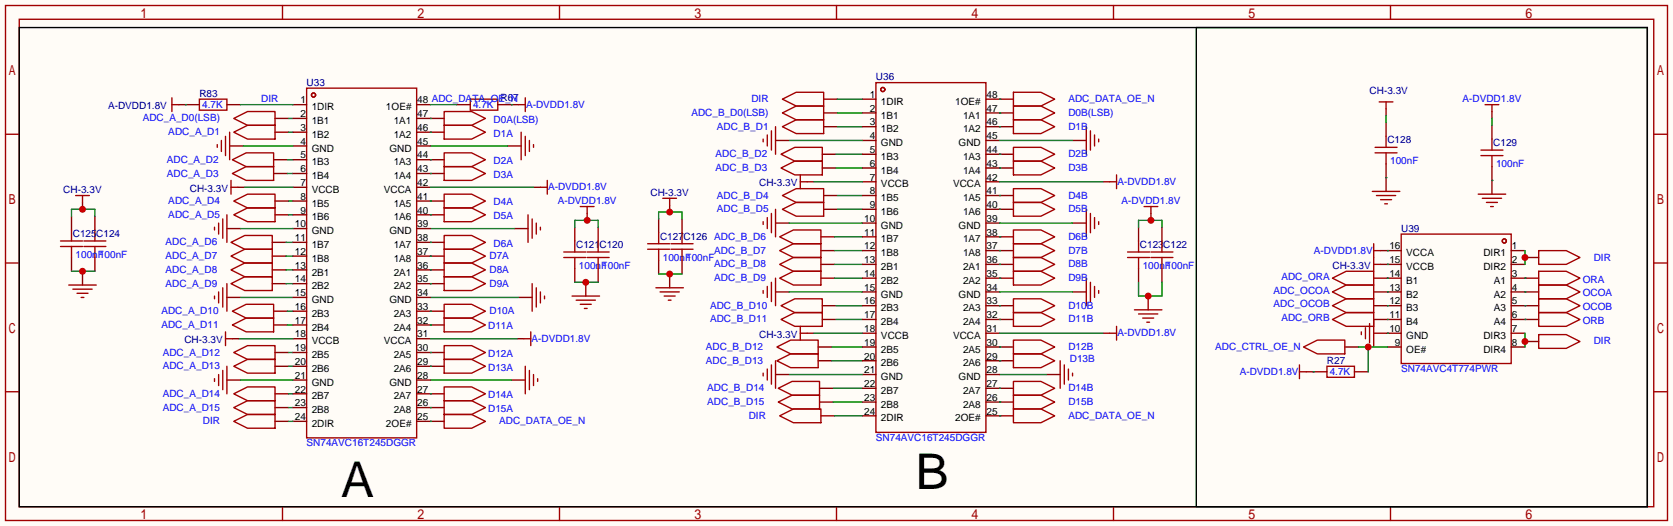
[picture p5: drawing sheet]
<svg xmlns="http://www.w3.org/2000/svg" width="309mm" height="97mm" viewBox="0 0 309 97" stroke-linecap="round" stroke-linejoin="round" font-family="sans-serif">
<path d="M0 0h309v97h-309z" fill="#fffcf7"/>
<g fill="none" stroke="#a10000" stroke-width=".25">
<path d="M1 1h307v95h-307zM3.6 3.6h301.9v89.9h-301.9zM31.7 18v2.6M31.7 19.3h1.3M36.8 18.3h5.1v2h-5.1zM52.2 1v2.6M56.6 16.3h20.4v64.5h-20.4zM86.9 18.3h5v2h-5zM95.8 19.3h1.2M97 18v2.6M103.3 1v2.6M144.5 18.3l2.6-1.3h5v2.6h-5z"/>
<path d="M154.5 1v2.6M161.8 15.2h20.3v64.6h-20.3zM187.2 19.6h5.1l2.5 1.2-2.5 1.3h-5.1zM187.2 17h5.1l2.5 1.3-2.5 1.3h-5.1zM205.7 1v2.6M254.8 18.8h2.5M256 18.8v1.3M256.8 1v2.6M274.3 19.3h2.6M275.6 19.3v1.3M1 24.8h2.6M14 36.1h2.5"/>
<path d="M15.2 36.1v1.2M40.1 26.7v.5M40.9 25.9v2M41.7 25.1v3.6M41.9 39.6v5.1M42.4 24.4v5.1M42.7 33.3v2.5M42.7 34.5h1.2M42.9 32l2.6-1.3h5v2.6h-5zM42.9 29.5l2.6-1.3h5v2.5h-5zM43.2 24.4l2.5-1.3h5.1v2.6h-5.1zM43.2 39.6l2.5-1.2h5.1v2.5h-5.1z"/>
<path d="M43.2 37.1l2.5-1.3h5.1v2.6h-5.1zM43.2 21.8l2.5-1.2h5.1v2.5h-5.1zM82 38.4h5.1l2.6 1.2-2.6 1.3h-5.1zM82 28.2h5.1l2.6 1.3-2.6 1.2h-5.1zM82 23.1h5.1l2.6 1.3-2.6 1.3h-5.1zM82 30.7h5.1l2.6 1.3-2.6 1.3h-5.1zM82 35.8h5.1l2.6 1.3-2.6 1.3h-5.1zM82 20.6h5.1l2.6 1.2-2.6 1.3h-5.1zM96.3 24.4v5.1M97 25.1v3.6M97.5 39.6v5.1M97.8 25.9v2"/>
<path d="M98.6 26.7v.5M99.8 34.5h1.3M101.1 33.3v2.5M107.2 38.1h2.5M108.5 38.1v1.3M122.4 36.6h2.6M123.7 36.6v1.2M141 25.7v.5M141.7 24.9v2M142.5 24.1v3.6M142.5 39.4v3.5M143.3 23.4v5.1"/>
<path d="M143.3 38.6v5.1M144.3 31l2.5-1.3h5.1v2.6h-5.1zM144.3 28.5l2.5-1.3h5.1v2.5h-5.1zM144.5 36.1l2.6-1.3h5v2.5h-5zM144.5 23.4l2.6-1.3h5v2.5h-5zM144.5 38.6l2.6-1.3h5v2.6h-5zM144.5 20.8l2.6-1.2h5v2.5h-5zM147.8 32.3v2.5M147.8 33.5h1.3M187.2 37.3h5.1l2.5 1.3-2.5 1.3h-5.1zM187.2 34.8h5.1l2.5 1.3-2.5 1.2h-5.1zM187.2 29.7h5.1l2.5 1.3-2.5 1.3h-5.1z"/>
<path d="M187.2 27.2h5.1l2.5 1.3-2.5 1.2h-5.1zM187.2 22.1h5.1l2.5 1.3-2.5 1.2h-5.1zM200.7 23.4v5.1M200.7 38.6v5.1M201.4 24.1v3.6M201.4 39.4v3.5M202.2 24.9v2M202.9 25.7v.5M205 33.5h1.2M206.2 32.3v2.5M211.3 38.1h2.6M212.6 38.1v1.3"/>
<path d="M253.5 35.3h5.1M254 27.2h4.1M254 28.2h4.1M254.3 36.1h3.5M255 36.8h2M255.8 37.6h.5M256 25.1v2.1M256 28.2v2M273 35.8h5.1M273.6 27.7h4M273.6 28.7h4M273.8 36.6h3.6"/>
<path d="M274.6 37.3h2M275.3 38.1h.5M275.6 25.7v2M275.6 28.7v2M305.5 24.8h2.5M1 48.5h2.6M11.2 44.5h4M11.2 45.5h4M12.7 52.6h5.1M13.2 42.4v2.1M13.2 45.5v2M13.5 53.3h3.5"/>
<path d="M14.2 54.1h2.1M15 54.9h.5M15.5 44.5h4.1M15.5 45.5h4.1M17.5 42.4v2.1M17.5 45.5v2M39.6 41.9v.5M39.6 54.6v.5M40.4 41.2v2M40.4 53.9v2M41.1 40.4v3.5M41.1 53.1v3.5"/>
<path d="M41.9 52.3v5.1M42.7 44.7l2.5-1.3h5.1v2.6h-5.1zM42.7 49.8l2.5-1.3h5.1v2.6h-5.1zM42.7 52.3l2.5-1.2h5.1v2.5h-5.1zM42.7 47.2l2.5-1.2h5.1v2.5h-5.1zM42.9 57.4l2.6-1.3h5v2.6h-5zM42.9 59.9l2.6-1.2h5v2.5h-5zM82 46h5.1l2.6 1.2-2.6 1.3h-5.1zM82 58.7h5.1l2.6 1.2-2.6 1.3h-5.1zM82 56.1h5.1l2.6 1.3-2.6 1.3h-5.1zM82 51.1h5.1l2.6 1.2-2.6 1.3h-5.1zM82 48.5h5.1l2.6 1.3-2.6 1.3h-5.1z"/>
<path d="M82 43.4h5.1l2.6 1.3-2.6 1.3h-5.1zM98.3 40.4v3.5M98.3 52.3v5.1M99.1 41.2v2M99.1 53.1v3.5M99.8 41.9v.5M99.8 53.9v2M100.6 54.6v.5M104.1 46.5h4.1M104.1 47.5h4.1M105.7 54.6h5M106.2 44.5v2"/>
<path d="M106.2 47.5v2M106.4 55.4h3.6M107.2 56.1h2M107.9 56.9h.6M108.5 46.5h4M108.5 47.5h4M110.5 44.5v2M110.5 47.5v2M119.6 45h4.1M119.6 46h4.1M121.2 53.1h5M121.7 42.9v2.1"/>
<path d="M121.7 46v2M121.9 53.9h3.6M122.7 54.6h2M123.4 55.4h.6M124 45h4M124 46h4M126 42.9v2.1M126 46v2M141 40.9v.5M141 53.6v.5M141.7 40.1v2.1M141.7 52.8v2.1"/>
<path d="M142.5 52.1v3.5M143.3 51.3v5.1M144 51.3l2.6-1.3h5v2.6h-5zM144 48.8l2.6-1.3h5v2.5h-5zM144 46.2l2.6-1.2h5v2.5h-5zM144 43.7l2.6-1.3h5v2.6h-5zM144.3 58.9l2.5-1.2h5.1v2.5h-5.1zM144.3 56.4l2.5-1.3h5.1v2.6h-5.1zM187.2 55.1h5.1l2.5 1.3-2.5 1.3h-5.1zM187.2 50h5.1l2.5 1.3-2.5 1.3h-5.1zM187.2 57.7h5.1l2.5 1.2-2.5 1.3h-5.1zM187.2 47.5h5.1l2.5 1.3-2.5 1.2h-5.1z"/>
<path d="M187.2 45h5.1l2.5 1.2-2.5 1.3h-5.1zM187.2 42.4h5.1l2.5 1.3-2.5 1.3h-5.1zM200.7 51.3v5.1M201.4 52.1v3.5M202.2 40.1v2.1M202.2 52.8v2.1M202.9 40.9v.5M202.9 53.6v.5M208.3 46.5h4M208.3 47.5h4M209.5 57.2h5.1M210.3 44.5v2"/>
<path d="M210.3 47.5v2M210.3 57.9h3.6M211.1 58.7h2M211.8 59.4h.5M212.6 46.5h4.1M212.6 47.5h4.1M214.6 44.5v2M214.6 47.5v2M246.1 58.9l2.6-1.2h5v2.5h-5zM246.1 56.4l2.6-1.3h5v2.6h-5zM246.1 53.9l2.6-1.3h5v2.5h-5zM246.1 51.3l2.6-1.3h5v2.6h-5z"/>
<path d="M253 59.7v3.5M253.7 45v5M253.7 58.9v5.1M253.7 48.8h1.3M253.7 46.2h1.3M258.8 43.2h20.3v23.9h-20.3zM284.2 57.7h5.1l2.5 1.2-2.5 1.3h-5.1zM284.2 52.6h5.1l2.5 1.3-2.5 1.2h-5.1zM284.2 55.1h5.1l2.5 1.3-2.5 1.3h-5.1zM284.2 50h5.1l2.5 1.3-2.5 1.3h-5.1zM284.2 46.2h5.1l2.5 1.3-2.5 1.3h-5.1zM305.5 48.5h2.5"/>
<path d="M1 72.3h2.6M39.6 69.9v.5M40.4 69.1v2M41.1 68.3v3.6M41.7 61.2v2.6M41.7 62.5h1.2M41.9 67.6v5M43.2 75.2l2.5-1.3h5.1v2.6h-5.1zM43.2 72.6l2.5-1.2h5.1v2.5h-5.1zM43.2 67.6l2.5-1.3h5.1v2.5h-5.1zM43.2 65l2.5-1.2h5.1v2.5h-5.1zM43.2 77.7l2.5-1.2h5.1v2.5h-5.1z"/>
<path d="M82 73.9h5.1l2.6 1.3-2.6 1.3h-5.1zM82 71.4h5.1l2.6 1.2-2.6 1.3h-5.1zM82 66.3h5.1l2.6 1.3-2.6 1.2h-5.1zM82 63.8h5.1l2.6 1.2-2.6 1.3h-5.1zM82 76.5h5.1l2.6 1.2-2.6 1.3h-5.1zM96.8 62.5h1.2M97 67.6v5M97.8 68.3v3.6M98 61.2v2.6M98.6 69.1v2M99.3 69.9v.5M141 68.8v.5"/>
<path d="M141.7 68.1v2M142.5 67.3v3.6M143.3 66.6v5M143.5 66.6l2.5-1.3h5.1v2.5h-5.1zM143.5 64l2.5-1.3h5.1v2.6h-5.1zM143.8 74.2l2.5-1.3h5.1v2.5h-5.1zM143.8 71.6l2.5-1.2h5.1v2.5h-5.1zM144 76.7l2.6-1.3h5v2.6h-5zM147.8 60.2v2.5M147.8 61.5h1.3M187.2 65.3h5.1l2.5 1.3-2.5 1.2h-5.1zM187.2 70.4h5.1l2.5 1.2-2.5 1.3h-5.1z"/>
<path d="M187.2 72.9h5.1l2.5 1.3-2.5 1.2h-5.1zM187.2 62.7h5.1l2.5 1.3-2.5 1.3h-5.1zM187.2 75.4h5.1l2.5 1.3-2.5 1.3h-5.1zM195.8 66.6v5M196.6 67.3v3.6M197.4 68.1v2M198.1 68.8v.5M205 61.5h1.2M206.2 60.2v2.5M240 67.3v2.6M240 68.6h1.3M240.8 64l2.5-1.3h5.1v2.6h-5.1z"/>
<path d="M245.1 67.6h5.1v2h-5.1zM251.5 61.2v.5M252.2 60.5v2M284.2 61.7h5.1l2.5 1.3-2.5 1.3h-5.1zM305.5 72.3h2.5M52.2 93.5v2.5M103.3 93.5v2.5M154.5 93.5v2.5M205.7 93.5v2.5M256.8 93.5v2.5"/>
<circle cx="57.9" cy="17.5" r=".38"/>
<circle cx="163.1" cy="16.5" r=".38"/>
<circle cx="277.9" cy="44.5" r=".38"/>
</g>
<g fill="none" stroke="#870000" stroke-width=".25">
<path d="M33 19.3h3.8M41.9 19.3h2.5M54.1 19.3h2.5M77 19.3h2.5M84.3 19.3h2.6M91.9 19.3h3.9M152.1 18.3h2.6M159.3 18.3h2.5M182.1 18.3h5.1M13.2 39.9v2.5M15.2 37.3v1.3M17.5 39.9v2.5"/>
<path d="M42.4 26.9h2.6M43.9 34.5h1.3M50.5 29.5h2.6M50.5 32h2.6M50.8 39.6h2.5M50.8 24.4h2.5M50.8 37.1h2.5M50.8 21.8h2.5M54.1 26.9h2.5M54.1 34.5h2.5M54.1 39.6h2.5M54.1 29.5h2.5"/>
<path d="M54.1 24.4h2.5M54.1 32h2.5M54.1 37.1h2.5M54.1 21.8h2.5M77 26.9h2.5M77 34.5h2.5M77 39.6h5M77 29.5h5M77 24.4h5M77 32h5M77 37.1h5M77 21.8h5"/>
<path d="M93.7 26.9h2.6M98.6 34.5h1.2M108.5 39.4v1.2M123.7 37.8v1.3M143.3 25.9h2.5M149.1 33.5h1.3M151.9 31h2.5M151.9 28.5h2.5M152.1 20.8h2.6M152.1 38.6h2.6M152.1 36.1h2.6M152.1 23.4h2.6"/>
<path d="M159.3 25.9h2.5M159.3 33.5h2.5M159.3 20.8h2.5M159.3 38.6h2.5M159.3 36.1h2.5M159.3 31h2.5M159.3 28.5h2.5M159.3 23.4h2.5M182.1 25.9h2.6M182.1 33.5h2.6M182.1 20.8h5.1M182.1 38.6h5.1"/>
<path d="M182.1 36.1h5.1M182.1 31h5.1M182.1 28.5h5.1M182.1 23.4h5.1M198.1 25.9h2.6M203.7 33.5h1.3M212.6 39.4v1.2M256 20.1v1.2M256 22.6v2.5M256 30.2v5.1M275.6 20.6v1.2M275.6 23.1v2.6"/>
<path d="M275.6 30.7v5.1M13.2 47.5v2.5M15.2 50v2.6M17.5 47.5v2.5M41.9 42.2h2.5M41.9 54.9h2.5M50.3 47.2h2.5M50.3 52.3h2.5M50.3 49.8h2.5M50.3 44.7h2.5M50.5 59.9h2.6M50.5 57.4h2.6"/>
<path d="M54.1 42.2h2.5M54.1 54.9h2.5M54.1 47.2h2.5M54.1 59.9h2.5M54.1 57.4h2.5M54.1 52.3h2.5M54.1 49.8h2.5M54.1 44.7h2.5M77 42.2h2.5M77 54.9h2.5M77 47.2h5M77 59.9h5"/>
<path d="M77 57.4h5M77 52.3h5M77 49.8h5M77 44.7h5M95 42.2h2.5M95.8 54.9h2.5M106.2 41.9v2.6M106.2 49.5v2.6M108.2 52.1v2.5M110.5 41.9v2.6M110.5 49.5v2.6M121.7 40.4v2.5"/>
<path d="M121.7 48v2.5M123.7 50.5v2.6M126 40.4v2.5M126 48v2.5M143.3 53.9h2.5M143.3 41.2h2.5M151.6 48.8h2.6M151.6 46.2h2.6M151.6 51.3h2.6M151.6 43.7h2.6M151.9 58.9h2.5M151.9 56.4h2.5"/>
<path d="M159.3 53.9h2.5M159.3 41.2h2.5M159.3 48.8h2.5M159.3 46.2h2.5M159.3 58.9h2.5M159.3 56.4h2.5M159.3 51.3h2.5M159.3 43.7h2.5M182.1 53.9h2.6M182.1 41.2h2.6M182.1 48.8h5.1M182.1 46.2h5.1"/>
<path d="M182.1 58.9h5.1M182.1 56.4h5.1M182.1 51.3h5.1M182.1 43.7h5.1M198.1 53.9h2.6M198.1 41.2h2.6M210.3 41.9v2.6M210.3 49.5v2.6M212.1 54.6v2.6M214.6 41.9v2.6M214.6 49.5v2.6M253.7 53.9h5.1"/>
<path d="M253.7 58.9h5.1M253.7 56.4h5.1M253.7 51.3h5.1M255 48.8h3.8M255 46.2h3.8M279.1 53.9h5.1M279.1 48.8h2.6M279.1 46.2h2.6M279.1 58.9h5.1M279.1 56.4h5.1M279.1 51.3h5.1M281.7 47.5h2.5"/>
<path d="M41.9 70.1h2.5M42.9 62.5h1.3M50.8 75.2h2.5M50.8 72.6h2.5M50.8 67.6h2.5M50.8 65h2.5M50.8 77.7h2.5M54.1 70.1h2.5M54.1 62.5h2.5M54.1 75.2h2.5M54.1 72.6h2.5M54.1 67.6h2.5"/>
<path d="M54.1 65h2.5M54.1 77.7h2.5M77 70.1h2.5M77 62.5h2.5M77 75.2h5M77 72.6h5M77 67.6h5M77 65h5M77 77.7h5M94.5 70.1h2.5M95.5 62.5h1.3M143.3 69.1h2.5"/>
<path d="M149.1 61.5h1.3M151.1 66.6h2.6M151.1 64h2.6M151.4 71.6h2.5M151.4 74.2h2.5M151.6 76.7h2.6M159.3 69.1h2.5M159.3 61.5h2.5M159.3 66.6h2.5M159.3 71.6h2.5M159.3 74.2h2.5M159.3 64h2.5"/>
<path d="M159.3 76.7h2.5M182.1 69.1h2.6M182.1 61.5h2.6M182.1 66.6h5.1M182.1 71.6h5.1M182.1 74.2h5.1M182.1 64h5.1M182.1 76.7h5.1M193.3 69.1h2.5M203.7 61.5h1.3M241.3 68.6h3.8M248.4 64h2.6"/>
<path d="M250.2 68.6h2.5M253.7 61.5h5.1M256.3 64h2.5M279.1 61.5h2.6M279.1 64h2.6M281.7 63h2.5"/>
</g>
<g fill="none" stroke="#008700" stroke-width=".25">
<path d="M34.3 19.3h.1M44.4 19.3h9.7M79.5 19.3h4.8M94.5 19.3h.1M154.7 18.3h4.6M184.7 18.3h.1M45 26.9h9.1M45.2 34.5h8.9M53.1 29.5h1M53.1 32h1M53.3 21.8h.8M53.3 24.4h.8"/>
<path d="M53.3 37.1h.8M53.3 39.6h.8M79.5 29.5h.1M79.5 32h.1M79.5 37.1h.1M79.5 39.6h.1M79.5 21.8h.1M79.5 24.4h.1M79.5 26.9h14.2M79.5 34.5h19.1M145.8 25.9h13.5M150.4 33.5h8.9"/>
<path d="M154.4 28.5h4.9M154.4 31h4.9M154.7 20.8h4.6M154.7 23.4h4.6M154.7 36.1h4.6M154.7 38.6h4.6M184.7 20.8h.1M184.7 23.4h.1M184.7 28.5h.1M184.7 31h.1M184.7 36.1h.1M184.7 38.6h.1"/>
<path d="M184.7 33.5h19M184.7 25.9h13.4M44.4 42.2h9.7M44.4 54.9h9.7M52.8 44.7h1.3M52.8 47.2h1.3M52.8 49.8h1.3M52.8 52.3h1.3M53.1 57.4h1M53.1 59.9h1M79.5 59.9h.1M79.5 44.7h.1"/>
<path d="M79.5 57.4h.1M79.5 52.3h.1M79.5 47.2h.1M79.5 49.8h.1M79.5 42.2h15.5M79.5 54.9h16.3M145.8 53.9h13.5M145.8 41.2h13.5M154.2 43.7h5.1M154.2 46.2h5.1M154.2 48.8h5.1M154.2 51.3h5.1"/>
<path d="M154.4 56.4h4.9M154.4 58.9h4.9M184.7 46.2h.1M184.7 48.8h.1M184.7 56.4h.1M184.7 51.3h.1M184.7 58.9h.1M184.7 43.7h.1M184.7 53.9h13.4M184.7 41.2h13.4M256.3 46.2h.1M281.7 53.9h.1"/>
<path d="M281.7 56.4h.1M281.7 58.9h.1M281.7 51.3h.1M281.7 46.2v2.6M44.2 62.5h9.9M44.4 70.1h9.7M53.3 65h.8M53.3 67.6h.8M53.3 75.2h.8M53.3 72.6h.8M53.3 77.7h.8M79.5 72.6h.1"/>
<path d="M79.5 67.6h.1M79.5 75.2h.1M79.5 65h.1M79.5 77.7h.1M79.5 70.1h15M79.5 62.5h16M145.8 69.1h13.5M150.4 61.5h8.9M153.7 64h5.6M153.7 66.6h5.6M153.9 71.6h5.4M153.9 74.2h5.4"/>
<path d="M154.2 76.7h5.1M184.7 71.6h.1M184.7 74.2h.1M184.7 64h.1M184.7 66.6h.1M184.7 76.7h.1M184.7 69.1h8.6M184.7 61.5h19"/>
</g>
<circle cx="281.7" cy="47.5" r=".63" fill="#c00"/>
<path d="M121.7 50.5h4.3M256.3 48.8h.1M256.3 61.5h.1" fill="none" stroke="#008700" stroke-width=".25"/>
<circle cx="123.7" cy="50.5" r=".63" fill="#c00"/>
<path d="M106.2 52.1h4.3" fill="none" stroke="#008700" stroke-width=".25"/>
<circle cx="108.2" cy="52.1" r=".63" fill="#c00"/>
<path d="M13.2 50h4.3" fill="none" stroke="#008700" stroke-width=".25"/>
<circle cx="15.2" cy="50" r=".63" fill="#c00"/>
<path d="M210.3 52.1v2.5h4.3v-2.5" fill="none" stroke="#008700" stroke-width=".25"/>
<circle cx="212.1" cy="54.6" r=".63" fill="#c00"/>
<path d="M13.2 39.9v-1.3h4.3v1.3M275.6 33.3h.1" fill="none" stroke="#008700" stroke-width=".25"/>
<circle cx="15.2" cy="38.6" r=".63" fill="#c00"/>
<path d="M121.7 40.4v-1.3h4.3v1.3" fill="none" stroke="#008700" stroke-width=".25"/>
<circle cx="123.7" cy="39.1" r=".63" fill="#c00"/>
<path d="M210.3 41.9v-1.3h4.3v1.3" fill="none" stroke="#008700" stroke-width=".25"/>
<circle cx="212.6" cy="40.6" r=".63" fill="#c00"/>
<path d="M275.6 21.8v1.3M106.2 41.9v-1.3h4.3v1.3" fill="none" stroke="#008700" stroke-width=".25"/>
<circle cx="108.5" cy="40.6" r=".63" fill="#c00"/>
<path d="M256 32.8h.1M256 21.3v1.3M256.3 51.3h.1M256.3 53.9h.1M256.3 56.4h.1M256.3 58.9h.1M251 64h5.3M252.7 64v4.6" fill="none" stroke="#008700" stroke-width=".25"/>
<circle cx="252.7" cy="64" r=".63" fill="#c00"/>
<path d="M281.7 61.5v2.5" fill="none" stroke="#008700" stroke-width=".25"/>
<circle cx="281.7" cy="63" r=".63" fill="#c00"/>
<path d="M242.6 68.6h.1" fill="none" stroke="#008700" stroke-width=".25"/>
<path d="M3.6 5.1h300.7v88.4h-300.7zM221 5.1h83.3v88.4h-83.3z" fill="none" stroke="#000" stroke-width=".25"/>
<g font-size="9.1">
<text x="63" y="91.7">A</text>
<text x="169.2" y="90.2">B</text>
</g>
<g font-size="1.8" fill="#000080">
<text x="36.8" y="17.8">R83</text>
<text x="56.6" y="15.8">U33</text>
<text x="161.8" y="14.8">U36</text>
<text x="253" y="17.3">CH-3.3V</text>
<text x="20" y="20.1">A-DVDD1.8V</text>
<text x="92.5" y="18.6">R67</text>
<text x="256.3" y="26.5">C128</text>
<text x="275.8" y="27">C129</text>
<text x="11.7" y="35.6">CH-3.3V</text>
<text x="35.1" y="35.4">CH-3.3V</text>
<text x="140.2" y="34.3">CH-3.3V</text>
<text x="120.2" y="36.1">CH-3.3V</text>
<text x="13.5" y="43.7">C125</text>
<text x="17.8" y="43.7">C124</text>
<text x="106.4" y="45.8">C121</text>
<text x="110.7" y="45.8">C120</text>
<text x="121.9" y="44.2">C127</text>
<text x="126.2" y="44.2">C126 ADC_B_D6</text>
<text x="210.6" y="45.8">C123</text>
<text x="214.9" y="45.8">C122</text>
<text x="258.8" y="42.7">U39</text>
<text x="246.1" y="49.6">CH-3.3V</text>
<text x="34.1" y="63.3">CH-3.3V</text>
<text x="140.2" y="62.3">CH-3.3V</text>
<text x="245.1" y="67.1">R27</text>
</g>
<g font-size="1.8" fill="#00f">
<text x="26.4" y="22.4">ADC_A_D0(LSB)</text>
<text x="37.3" y="19.9">4.7K</text>
<text x="48.3" y="18.8">DIR</text>
<text x="87.4" y="19.9">4.7K</text>
<text x="91.2" y="22.7">D0A(LSB)</text>
<text x="97.2" y="19.9">A-DVDD1.8V</text>
<text x="127.7" y="21.4">ADC_B_D0(LSB)</text>
<text x="132.4" y="23.9">ADC_B_D1</text>
<text x="138.8" y="18.8">DIR</text>
<text x="197.4" y="21.4">D0B(LSB)</text>
<text x="197.4" y="23.9">D1B</text>
<text x="197.4" y="18.8">ADC_DATA_OE_N</text>
<text x="270.2" y="18.8">A-DVDD1.8V</text>
<text x="31.1" y="24.9">ADC_A_D1</text>
<text x="91.2" y="25.2">D1A</text>
<text x="132.2" y="29">ADC_B_D2</text>
<text x="197.4" y="29">D2B</text>
<text x="30.8" y="32.6">ADC_A_D3</text>
<text x="30.8" y="30">ADC_A_D2</text>
<text x="91.2" y="30.3">D2A</text>
<text x="91.2" y="32.8">D3A</text>
<text x="101.2" y="35.1">A-DVDD1.8V</text>
<text x="132.2" y="31.5">ADC_B_D3</text>
<text x="197.4" y="31.5">D3B</text>
<text x="206.4" y="34.1">A-DVDD1.8V</text>
<text x="256.8" y="30.3">100nF</text>
<text x="276.4" y="30.8">100nF</text>
<text x="31.1" y="40.2">ADC_A_D5</text>
<text x="31.1" y="37.6">ADC_A_D4</text>
<text x="91.2" y="40.4">D5A</text>
<text x="91.2" y="37.9">D4A</text>
<text x="103" y="37.6">A-DVDD1.8V</text>
<text x="132.4" y="36.6">ADC_B_D4</text>
<text x="132.4" y="39.2">ADC_B_D5</text>
<text x="197.4" y="39.2">D5B</text>
<text x="197.4" y="36.6">D4B</text>
<text x="207.2" y="37.6">A-DVDD1.8V</text>
<text x="14" y="47.5">100nF</text>
<text x="18.3" y="47.5">100nF</text>
<text x="30.6" y="45.3">ADC_A_D6</text>
<text x="30.6" y="47.8">ADC_A_D7</text>
<text x="90.4" y="47.8">D7A</text>
<text x="91.2" y="45.5">D6A</text>
<text x="131.9" y="46.8">ADC_B_D7</text>
<text x="197.4" y="46.8">D7B</text>
<text x="197.4" y="44.2">D6B</text>
<text x="242.7" y="46.8">A-DVDD1.8V</text>
<text x="30.6" y="50.3">ADC_A_D8</text>
<text x="30.6" y="52.9">ADC_A_D9</text>
<text x="90.4" y="52.9">D9A</text>
<text x="90.4" y="50.3">D8A</text>
<text x="106.9" y="49.6">100nF</text>
<text x="111.3" y="49.6">100nF</text>
<text x="122.4" y="48.1">100nF</text>
<text x="126.7" y="48.1">100nF</text>
<text x="131.9" y="51.9">ADC_B_D9</text>
<text x="131.9" y="49.3">ADC_B_D8</text>
<text x="197.4" y="51.9">D9B</text>
<text x="197.4" y="49.3">D8B</text>
<text x="211.1" y="49.6">100nF</text>
<text x="215.4" y="49.6">100nF</text>
<text x="236.7" y="51.6">ADC_ORA</text>
<text x="292.4" y="52.1">ORA</text>
<text x="294.4" y="48.1">DIR</text>
<text x="29.8" y="58">ADC_A_D10</text>
<text x="90.4" y="58">D10A</text>
<text x="131.2" y="59.5">ADC_B_D11</text>
<text x="131.2" y="56.9">ADC_B_D10</text>
<text x="197.4" y="56.9">D10B</text>
<text x="197.4" y="59.5">D11B</text>
<text x="235.2" y="56.7">ADC_OCOB</text>
<text x="235.2" y="54.2">ADC_OCOA</text>
<text x="236.7" y="59.2">ADC_ORB</text>
<text x="292.4" y="59.7">ORB</text>
<text x="292.4" y="54.7">OCOA</text>
<text x="292.4" y="57.2">OCOB</text>
<text x="29.8" y="60.5">ADC_A_D11</text>
<text x="30.1" y="65.6">ADC_A_D12</text>
<text x="90.2" y="65.8">D12A</text>
<text x="90.2" y="60.8">D11A</text>
<text x="98.2" y="63">A-DVDD1.8V</text>
<text x="130.4" y="64.6">ADC_B_D12</text>
<text x="197.4" y="64.6">D12B</text>
<text x="206.4" y="62">A-DVDD1.8V</text>
<text x="224.5" y="64.6">ADC_CTRL_OE_N</text>
<text x="294.4" y="63.5">DIR</text>
<text x="30.1" y="68.1">ADC_A_D13</text>
<text x="90.2" y="68.4">D13A</text>
<text x="130.4" y="67.1">ADC_B_D13</text>
<text x="197.6" y="66.9">D13B</text>
<text x="229" y="69.1">A-DVDD1.8V</text>
<text x="245.6" y="69.1">4.7K</text>
<text x="258.8" y="68.6">SN74AVC4T774PWR</text>
<text x="30.1" y="75.7">ADC_A_D15</text>
<text x="30.1" y="73.2">ADC_A_D14</text>
<text x="90.2" y="76">D15A</text>
<text x="90.2" y="73.5">D14A</text>
<text x="130.7" y="74.7">ADC_B_D15</text>
<text x="130.7" y="72.2">ADC_B_D14</text>
<text x="138.3" y="77.3">DIR</text>
<text x="197.4" y="72.2">D14B</text>
<text x="197.4" y="74.7">D15B</text>
<text x="197.4" y="77.3">ADC_DATA_OE_N</text>
<text x="37.5" y="78.3">DIR</text>
<text x="56.6" y="82.3">SN74AVC16T245DGGR</text>
<text x="92.2" y="78.3">ADC_DATA_OE_N</text>
<text x="161.8" y="81.3">SN74AVC16T245DGGR</text>
</g>
<g font-size="1.8">
<text x="55.5" y="19.1">1</text>
<text x="55.5" y="21.6">2</text>
<text x="57.6" y="20.3">1DIR</text>
<text x="57.6" y="22.9">1B1</text>
<text x="71.3" y="20.3">1OE#</text>
<text x="72.7" y="22.9">1A1</text>
<text x="77.1" y="21.6">47</text>
<text x="77.1" y="19.1">48 ADC_DATA_OE_N</text>
<text x="160.6" y="18.1">1</text>
<text x="160.6" y="20.6">2</text>
<text x="160.6" y="23.1">3</text>
<text x="162.7" y="19.3">1DIR</text>
<text x="162.7" y="21.9">1B1</text>
<text x="176.5" y="19.3">1OE#</text>
<text x="177.9" y="21.9">1A1</text>
<text x="182.2" y="23.1">46</text>
<text x="182.2" y="20.6">47</text>
<text x="182.2" y="18.1">48</text>
<text x="55.5" y="24.2">3</text>
<text x="55.5" y="26.7">4</text>
<text x="55.5" y="29.2">5</text>
<text x="57.6" y="25.4">1B2</text>
<text x="57.6" y="28">GND</text>
<text x="71.9" y="28">GND</text>
<text x="72.7" y="25.4">1A2</text>
<text x="77.1" y="29.2">44</text>
<text x="77.1" y="26.7">45</text>
<text x="77.1" y="24.2">46</text>
<text x="160.6" y="25.7">4</text>
<text x="160.6" y="28.2">5</text>
<text x="162.7" y="24.4">1B2</text>
<text x="162.7" y="27">GND</text>
<text x="162.7" y="29.5">1B3</text>
<text x="177.1" y="27">GND</text>
<text x="177.9" y="29.5">1A3</text>
<text x="177.9" y="24.4">1A2</text>
<text x="182.2" y="28.2">44</text>
<text x="182.2" y="25.7">45</text>
<text x="55.5" y="31.8">6</text>
<text x="55.5" y="34.3">7</text>
<text x="57.6" y="30.5">1B3</text>
<text x="57.6" y="33">1B4</text>
<text x="57.6" y="35.6">VCCB</text>
<text x="70.9" y="35.6">VCCA</text>
<text x="72.7" y="33">1A4</text>
<text x="72.7" y="30.5">1A3</text>
<text x="77.1" y="34.3">42</text>
<text x="77.1" y="31.8">43</text>
<text x="160.6" y="30.8">6</text>
<text x="160.6" y="33.3">7</text>
<text x="160.6" y="35.8">8</text>
<text x="162.7" y="32">1B4</text>
<text x="162.7" y="34.6">VCCB</text>
<text x="176" y="34.6">VCCA</text>
<text x="177.9" y="32">1A4</text>
<text x="182.2" y="35.8">41</text>
<text x="182.2" y="33.3">42</text>
<text x="182.2" y="30.8">43</text>
<text x="54.5" y="41.9">10</text>
<text x="55.5" y="36.9">8</text>
<text x="55.5" y="39.4">9</text>
<text x="57.6" y="38.1">1B5</text>
<text x="57.6" y="40.7">1B6</text>
<text x="72.7" y="40.7">1A6</text>
<text x="72.7" y="38.1">1A5</text>
<text x="77.1" y="41.9">39</text>
<text x="77.1" y="39.4">40</text>
<text x="77.1" y="36.9">41</text>
<text x="159.6" y="40.9">10</text>
<text x="160.6" y="38.4">9</text>
<text x="162.7" y="37.1">1B5</text>
<text x="162.7" y="39.7">1B6</text>
<text x="177.9" y="39.7">1A6</text>
<text x="177.9" y="37.1">1A5</text>
<text x="182.2" y="40.9">39</text>
<text x="182.2" y="38.4">40</text>
<text x="54.5" y="44.5">11</text>
<text x="54.5" y="47">12</text>
<text x="57.6" y="43.2">GND</text>
<text x="57.6" y="45.7">1B7</text>
<text x="71.9" y="43.2">GND</text>
<text x="72.7" y="45.7">1A7</text>
<text x="77.1" y="47">37</text>
<text x="77.1" y="44.5">38</text>
<text x="159.6" y="43.5">11</text>
<text x="159.6" y="46">12</text>
<text x="162.7" y="42.2">GND</text>
<text x="162.7" y="44.7">1B7</text>
<text x="162.7" y="47.3">1B8</text>
<text x="177.1" y="42.2">GND</text>
<text x="177.9" y="47.3">1A8</text>
<text x="177.9" y="44.7">1A7</text>
<text x="182.2" y="46">37</text>
<text x="182.2" y="43.5">38</text>
<text x="256.6" y="46">16</text>
<text x="259.8" y="47.3">VCCA</text>
<text x="274" y="47.3">DIR1</text>
<text x="279.3" y="46">1</text>
<text x="54.5" y="49.6">13</text>
<text x="54.5" y="52.1">14</text>
<text x="57.6" y="48.3">1B8</text>
<text x="57.6" y="50.8">2B1</text>
<text x="57.6" y="53.4">2B2</text>
<text x="72.7" y="53.4">2A2</text>
<text x="72.7" y="50.8">2A1</text>
<text x="72.7" y="48.3">1A8</text>
<text x="77.1" y="52.1">35</text>
<text x="77.1" y="49.6">36</text>
<text x="159.6" y="48.5">13</text>
<text x="159.6" y="51.1">14</text>
<text x="159.6" y="53.6">15</text>
<text x="162.7" y="49.8">2B1</text>
<text x="162.7" y="52.4">2B2</text>
<text x="177.9" y="52.4">2A2</text>
<text x="177.9" y="49.8">2A1</text>
<text x="182.2" y="53.6">34</text>
<text x="182.2" y="51.1">35</text>
<text x="182.2" y="48.5">36</text>
<text x="256.6" y="53.6">13</text>
<text x="256.6" y="51.1">14</text>
<text x="256.6" y="48.5">15</text>
<text x="259.8" y="52.4">B1</text>
<text x="259.8" y="49.8">VCCB</text>
<text x="274" y="49.8">DIR2</text>
<text x="275.9" y="52.4">A1</text>
<text x="279.3" y="48.5">2</text>
<text x="279.3" y="51.1">3</text>
<text x="279.3" y="53.6">4</text>
<text x="54.5" y="54.6">15</text>
<text x="54.5" y="57.2">16</text>
<text x="54.5" y="59.7">17</text>
<text x="57.6" y="55.9">GND</text>
<text x="57.6" y="58.4">2B3</text>
<text x="71.9" y="55.9">GND</text>
<text x="72.7" y="58.4">2A3</text>
<text x="77.1" y="59.7">32</text>
<text x="77.1" y="57.2">33</text>
<text x="77.1" y="54.6">34</text>
<text x="159.6" y="56.2">16</text>
<text x="159.6" y="58.7">17</text>
<text x="162.7" y="54.9">GND</text>
<text x="162.7" y="57.4">2B3</text>
<text x="162.7" y="60">2B4</text>
<text x="177.1" y="54.9">GND</text>
<text x="177.9" y="60">2A4</text>
<text x="177.9" y="57.4">2A3</text>
<text x="182.2" y="58.7">32</text>
<text x="182.2" y="56.2">33</text>
<text x="256.6" y="58.7">11</text>
<text x="256.6" y="56.2">12</text>
<text x="259.8" y="60">B4</text>
<text x="259.8" y="57.4">B3</text>
<text x="259.8" y="54.9">B2</text>
<text x="275.9" y="54.9">A2</text>
<text x="275.9" y="57.4">A3</text>
<text x="275.9" y="60">A4</text>
<text x="279.3" y="56.2">5</text>
<text x="279.3" y="58.7">6</text>
<text x="54.5" y="62.3">18</text>
<text x="54.5" y="64.8">19</text>
<text x="57.6" y="61">2B4</text>
<text x="57.6" y="63.5">VCCB</text>
<text x="70.9" y="63.5">VCCA</text>
<text x="72.7" y="61">2A4</text>
<text x="77.1" y="64.8">30</text>
<text x="77.1" y="62.3">31</text>
<text x="159.6" y="61.2">18</text>
<text x="159.6" y="63.8">19</text>
<text x="162.7" y="62.5">VCCB</text>
<text x="162.7" y="65.1">2B5</text>
<text x="176" y="62.5">VCCA</text>
<text x="177.9" y="65.1">2A5</text>
<text x="182.2" y="63.8">30</text>
<text x="182.2" y="61.2">31</text>
<text x="256.6" y="61.2">10</text>
<text x="257.7" y="63.8">9</text>
<text x="259.8" y="65.1">OE#</text>
<text x="259.8" y="62.5">GND</text>
<text x="274" y="62.5">DIR3</text>
<text x="274" y="65.1">DIR4</text>
<text x="279.3" y="61.2">7</text>
<text x="279.3" y="63.8">8</text>
<text x="54.5" y="67.3">20</text>
<text x="54.5" y="69.9">21</text>
<text x="57.6" y="66.1">2B5</text>
<text x="57.6" y="68.6">2B6</text>
<text x="57.6" y="71.1">GND</text>
<text x="71.9" y="71.1">GND</text>
<text x="72.7" y="68.6">2A6</text>
<text x="72.7" y="66.1">2A5</text>
<text x="77.1" y="69.9">28</text>
<text x="77.1" y="67.3">29</text>
<text x="159.6" y="66.3">20</text>
<text x="159.6" y="68.9">21</text>
<text x="159.6" y="71.4">22</text>
<text x="162.7" y="67.6">2B6</text>
<text x="162.7" y="70.1">GND</text>
<text x="177.1" y="70.1">GND</text>
<text x="177.9" y="67.6">2A6</text>
<text x="182.2" y="71.4">27</text>
<text x="182.2" y="68.9">28</text>
<text x="182.2" y="66.3">29</text>
<text x="54.5" y="72.4">22</text>
<text x="54.5" y="75">23</text>
<text x="54.5" y="77.5">24</text>
<text x="57.6" y="73.7">2B7</text>
<text x="57.6" y="76.2">2B8</text>
<text x="72.7" y="76.2">2A8</text>
<text x="72.7" y="73.7">2A7</text>
<text x="77.1" y="77.5">25</text>
<text x="77.1" y="75">26</text>
<text x="77.1" y="72.4">27</text>
<text x="159.6" y="73.9">23</text>
<text x="159.6" y="76.5">24</text>
<text x="162.7" y="72.7">2B7</text>
<text x="162.7" y="75.2">2B8</text>
<text x="162.7" y="77.8">2DIR</text>
<text x="176.5" y="77.8">2OE#</text>
<text x="177.9" y="75.2">2A8</text>
<text x="177.9" y="72.7">2A7</text>
<text x="182.2" y="76.5">25</text>
<text x="182.2" y="73.9">26</text>
<text x="57.6" y="78.8">2DIR</text>
<text x="71.3" y="78.8">2OE#</text>
</g>
</svg>
